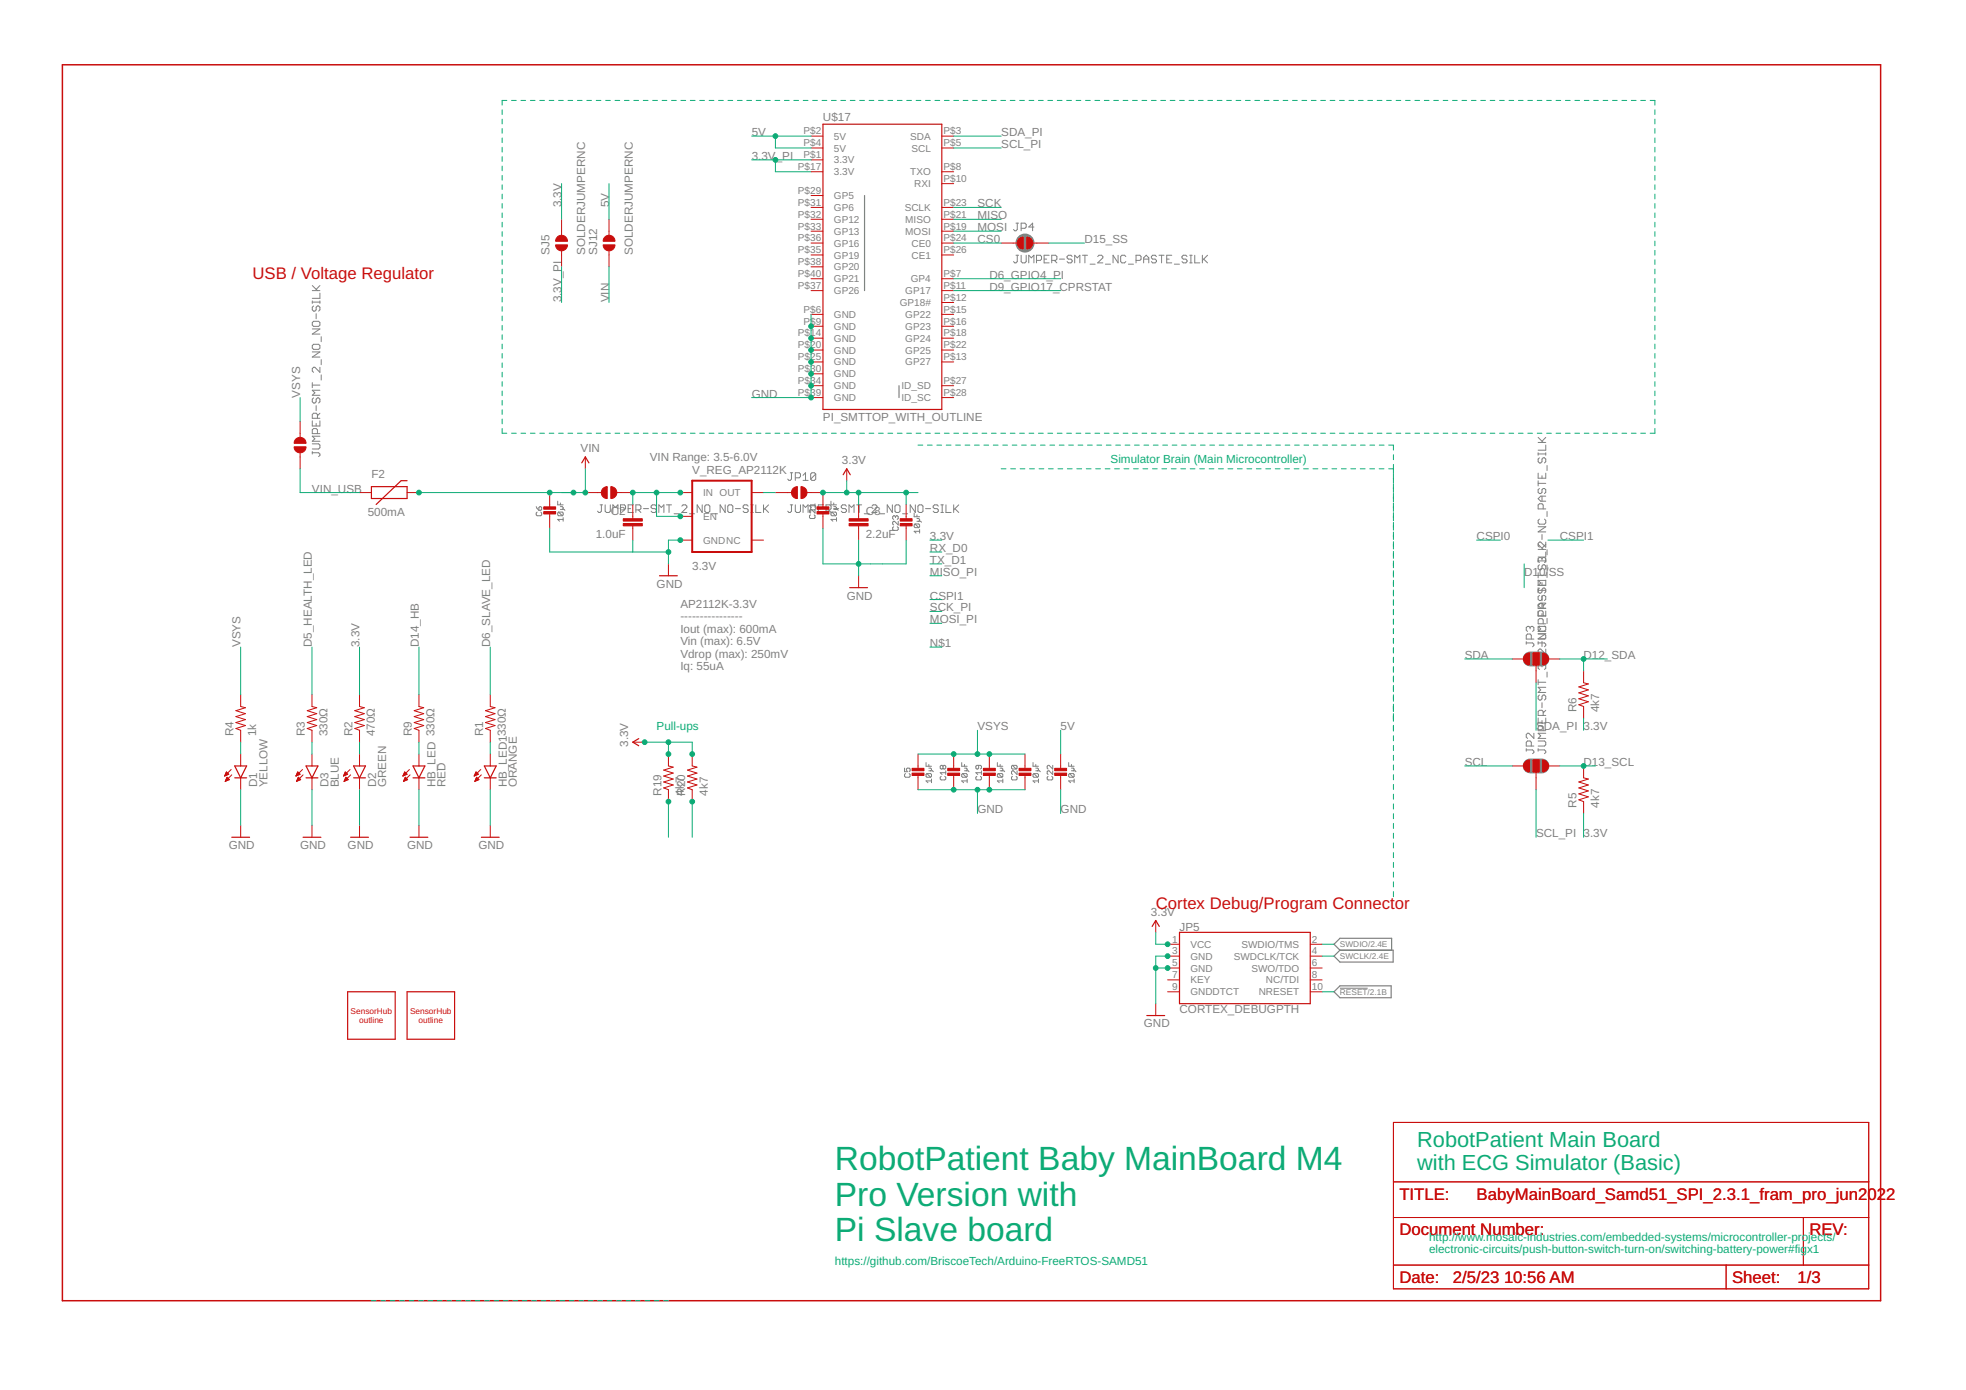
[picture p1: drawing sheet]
<svg xmlns="http://www.w3.org/2000/svg" width="420mm" height="297mm" viewBox="0 0 420 297" stroke-linecap="round" stroke-linejoin="round" font-family="sans-serif">
<g fill="none" stroke="#808080" stroke-width=".21">
<path d="M217.1 54.5h.6M217.1 47.7h.6M217.4 54.5v1.4l-.3 .3h-.2l-.3-.3M217.4 47.7v1.3l-.3 .3h-.2l-.3-.3M218.2 54.5v1.4l.3 .3h.5l.3-.3v-1.4M218.2 48.8h.8l.3-.3v-.5l-.3-.3h-.8v1.6M219.9 56.2v-1.7l.5 .6 .6-.6v1.7M221 48.5h-1.1l.8-.8v1.6M221.5 55.6h.8l.3-.2v-.6l-.3-.3h-.8v1.7M223.1 55.4h.6M224.2 54.5h-1.1v1.7h1.1M224.8 55.6h.8l.3-.2v-.6l-.3-.3h-.8v1.7"/>
<path d="M225.3 55.6l.6 .6M226.4 55.4h1.1M229.1 54.8l-.2-.3h-.6l-.3 .3v.3l.3 .3h.6l.2 .2v.3l-.2 .3h-.6l-.3-.3M229.7 56.2v-1.7l.5 .6 .6-.6v1.7M231.3 54.5h1.1M231.9 54.5v1.7M233 56.5h1M234.6 54.8l.3-.3h.5l.3 .3v.3l-1.1 1.1h1.1M236.2 56.5h1.1M239 54.5v1.7l-1.1-1.7v1.7M240.6 54.8l-.3-.3h-.5l-.3 .3v1.1l.3 .3h.5l.3-.3M241.2 56.5h1"/>
<path d="M242.8 55.6h.8l.3-.2v-.6l-.3-.3h-.8v1.7M244.4 55.4h1.1M244.4 56.2v-1.1l.6-.6 .5 .6v1.1M247.1 54.8l-.2-.3h-.6l-.2 .3v.3l.2 .3h.6l.2 .2v.3l-.2 .3h-.6l-.2-.3M247.7 54.5h1.1M248.2 54.5v1.7M249.3 55.4h.6M250.4 54.5h-1.1v1.7h1.1M251 56.5h1.1M253.7 54.8l-.3-.3h-.5l-.3 .3v.3l.3 .3h.5l.3 .2v.3l-.3 .3h-.5l-.3-.3M254.3 56.2h.5M254.3 54.5h.5"/>
<path d="M254.5 54.5v1.7M255.3 54.5v1.7h1.1M257 54.5v1.7M257.2 55.4l.9 .8M258.1 54.5l-1.1 1.1M66.7 68.9l.3-.2h1.1l.3 .2v.6l-.3 .2h-1.1l-.3-.2zM66.7 73.9l.3-.3h1.1l.3 .3v.5l-.3 .3h-1.1l-.3-.3zM66.7 64.3v.5M66.7 75.2h1.7l-1.7 1.1h1.7M66.7 70.3h1.7l-1.7 1.1h1.7M66.7 64.6h1.7M66.7 62.1h1.7"/>
<path d="M66.7 61l1.1 1.1M67 65.4l-.3 .3v.5l.3 .3h.3l.3-.3v-.5l.2-.3h.3l.3 .3v.5l-.3 .3M67.6 67v1.1M68.4 62.7v1.1h-1.7M68.4 64.3v.5M68.4 78.5v1.1l-1.1-1.1h-.3l-.3 .3v.5l.3 .3M68.4 61l-.8 .8M68.6 71.9v1.1M68.6 76.9v1M66.7 96.8h1.4l.3 .2v.3l-.3 .3M66.7 89.9v1.1h1.7v-1.1M66.7 94.8h1.4l.3 .3v.6l-.3 .2h-1.4"/>
<path d="M66.7 81.8v1M66.7 96.5v.5M66.7 82.3h1.7M67 85l-.3 .3v.6l.3 .2h.3l.3-.2v-.6l.2-.3h.3l.3 .3v.6l-.3 .2M67.6 86.7v1.1M67.6 90.5v.5M67.8 89.4v-.8l-.2-.3h-.6l-.3 .3v.8h1.7M67.8 92.7v-.9l-.2-.2h-.6l-.3 .2v.9h1.7M68.4 93.2h-1.7l.6 .6-.6 .5h1.7M68.4 88.3l-.6 .6M68.4 83.4h-1.7l.6 .5-.6 .6h1.7M68.6 80.1v1.1"/>
<path d="M328.7 96.8v.5M328.7 97h1.6M328.7 94.6h1.6M328.7 93.5l1.1 1.1M329 97.8l-.3 .3v.6l.3 .2h.3l.2-.2v-.6l.3-.3h.3l.2 .3v.6l-.2 .2M330.3 95.1v1.1h-1.6M330.3 96.8v.5M330.3 93.5l-.8 .8M330.6 99.5v1.1M114.6 108.3l.6 .8M114.8 109.4l-.2 .2v.4l.2 .2h.8l.2-.2v-.4l-.2-.2M115.2 108.5l.2-.2 .4 .2v.4l-.2 .2h-.4z"/>
<path d="M119.2 107.1v.8h1.2M119.4 109.4h.8l.2 .2v.4l-.2 .2M119.4 109.4l-.2 .2v.4l.2 .2h.8M119.4 109.4l.8 .8M119.8 108.3h.4l.2 .2-.2 .4M119.8 108.9h.7l.2 .2M119.8 107.5v.4M120.4 111h-1.2l.4 .4M120.4 110.6v.8M128.2 107.9h.6M128.5 107.9v1.3l-.3 .3h-.2l-.3-.3M129.3 107.9v1.3l.3 .3h.6l.2-.3v-1.3"/>
<path d="M131 109.5v-1.6l.5 .5 .6-.5v1.6M132.6 109h.8l.3-.3v-.5l-.3-.3h-.8v1.6M134.2 108.7h.6M135.3 107.9h-1.1v1.6h1.1M135.9 109h.8l.3-.3v-.5l-.3-.3h-.8v1.6M136.4 109l.6 .5M137.5 108.7h1.1M140.3 108.2l-.3-.3h-.6l-.3 .3v.2l.3 .3h.6l.3 .3v.2l-.3 .3h-.6l-.3-.3M140.8 109.5v-1.6l.5 .5 .6-.5v1.6M142.4 107.9h1.1M143 107.9v1.6M144.1 109.8h1.1"/>
<path d="M145.7 108.2l.3-.3h.5l.3 .3v.2l-1.1 1.1h1.1M147.3 109.8h1.1M150.1 107.9v1.6l-1.1-1.6v1.6M150.6 108.2l.3-.3h.5l.3 .3v1l-.3 .3h-.5l-.3-.3zM152.3 109.8h1M155 107.9v1.6l-1.1-1.6v1.6M155.5 108.2l.3-.3h.5l.3 .3v1l-.3 .3h-.5l-.3-.3zM157.2 108.7h1M159.9 108.2l-.3-.3h-.5l-.3 .3v.2l.3 .3h.5l.3 .3v.2l-.3 .3h-.5l-.3-.3M160.4 109.5h.6M160.4 107.9h.6M160.7 107.9v1.6"/>
<path d="M161.5 107.9v1.6h1.1M163.2 107.9v1.6M163.4 108.7l.9 .8M164.3 107.9l-1.1 1.1M168.9 107.9h.5M168.9 101h.5M169.1 107.9v1.3l-.2 .3h-.3l-.3-.3M169.1 101v1.4l-.2 .3h-.3l-.3-.3M170 107.9v1.3l.2 .3h.6l.3-.3v-1.3M170 102.1h.8l.3-.3v-.5l-.3-.3h-.8v1.7M171.6 109.5v-1.6l.5 .5 .6-.5v1.6M171.6 102.7h1.1"/>
<path d="M171.6 101.6l.5-.6v1.7M173.2 110l-.2 .2v.4l.2 .2h.8l.2-.2v-.4l-.2-.2M173.2 109h.9l.2-.3v-.5l-.2-.3h-.9v1.6M174.2 108.9v.7l-.8-.7-.4 .2v.3l.2 .2M174.2 107.7v.8M174.2 108.1h-1.2l.4 .4M174.3 101.3l-.2-.3h-.6l-.3 .3v1.1M174.3 101.3v1.1l-.2 .3h-.6l-.3-.3M174.3 101.3l-1.1 1.1M174.9 108.7h.5M176 107.9h-1.1v1.6h1.1M176.5 109h.8l.3-.3v-.5l-.3-.3h-.8v1.6"/>
<path d="M177.1 109l.5 .5M177.6 107.1v.8h1.2M177.8 109.4l-.2 .2v.4l.2 .2h.8M177.8 109.4h.8l.2 .2v.4l-.2 .2M177.8 109.4l.8 .8M178.2 108.7h1M178.2 108.9h.8l.2 .2M178.2 108.3h.4l.2 .2-.2 .4M178.2 107.5v.4M178.8 111h-1.2l.4 .4M178.8 110.6v.8M180.9 108.2l-.3-.3h-.5l-.3 .3v.2l.3 .3h.5l.3 .3v.2l-.3 .3h-.5l-.3-.3"/>
<path d="M181.4 109.5v-1.6l.6 .5 .5-.5v1.6M183.1 107.9h1M183.6 107.9v1.6M184.7 109.8h1.1M186.4 108.2l.2-.3h.6l.2 .3v.2l-1 1.1h1M188 109.8h1.1M190.7 107.9v1.6l-1.1-1.6v1.6M191 112.6l-.2 .2v.4l.2 .1h.7l.3-.1v-.4l-.3-.2M191.4 110.4l-.2-.2-.4 .2v.4l.2 .2M191.4 110.4l.2-.2 .4 .2v.4l-.3 .2M191.4 110.4v.2M191.5 107.9h.6l.2 .3v1l-.2 .3h-.6l-.2-.3v-1z"/>
<path d="M192 111.4v.8l-.8-.8-.4 .2v.4l.2 .2M192.9 109.8h1.1M195.4 109.6v.8h1.1M195.6 112h.7l.2 .2v.4l-.2 .2M195.6 112l-.2 .2v.4l.2 .2h.7M195.6 112l.7 .8M195.6 107.9v1.6l-1.1-1.6v1.6M196 110.8h.3l.2 .2-.2 .4M196 111.4h.7l.2 .2M196 110v.4M196.2 108.2l.2-.3h.6l.3 .3v1l-.3 .3h-.6l-.2-.3zM196.5 113.5h-1.1l.4 .4"/>
<path d="M196.5 113.2v.7M197.8 108.7h1.1M200.5 108.2l-.2-.3h-.6l-.3 .3v.2l.3 .3h.6l.2 .3v.2l-.2 .3h-.6l-.3-.3M201.1 109.5h.5M201.1 107.9h.5M201.4 107.9v1.6M202.2 107.9v1.6h1.1M203.8 107.9v1.6M204.1 108.7l.8 .8M204.9 107.9l-1.1 1.1M328.7 101.1v1.1h1.6v-1.1M328.7 102.7v1.1"/>
<path d="M328.7 119.9h1.6M328.7 117.4h1.6M328.7 116.3l1.1 1.1M328.7 119.9l.3 .3M328.7 112.6h1.6l-1.6 1.1h1.6M328.7 103.3h1.6M329 104.4l-.3 .2v.6l.3 .3h.3l.2-.3v-.6l.3-.2h.3l.2 .2v.6l-.2 .3M329 110.9l-.3 .3v.5l.3 .3h1.1l.2-.3v-.5l-.2-.3M329.5 119.4l.3-.3h.3l.2 .3v.7M329.5 119.4l-.2-.3h-.3l-.3 .3v.7M329.5 101.7v.5M329.5 106v1.1"/>
<path d="M329.5 114.2v1.1M329.5 119.4v.3M329.8 108.8v-.9l-.3-.2h-.5l-.3 .2v.9h1.6M330.3 115.8v1.1l-1-1.1h-.3l-.3 .3v.5l.3 .3M330.3 118v1h-1.6M330.3 116.3l-.8 .8M330.3 119.9l-.2 .3M330.3 106h-1l-.6 .6 .6 .5h1M330.6 109.3v1.1M330.6 117.5v1.1M326.2 137.4h1.3l.3 .3v.2l-.3 .3M326.2 137.1v.6"/>
<path d="M327 134.1l-.3-.2h-.2l-.3 .2v.6l.3 .2M327 134.1l.3-.2h.2l.3 .2v.6l-.3 .2M327 134.1v.3M327.3 136.6v-.8l-.3-.3h-.5l-.3 .3v.8h1.6M328.7 124v1.1h1.6v-1.1M328.7 126.5l.3 .2h.3l.2-.2v-.6l.3-.2h.3l.2 .2v.6l-.2 .2M328.7 130.6v1.1h1.6v-1.1M328.7 135.5h1.4l.2 .3v.5l-.2 .3h-1.4M328.7 137.4h1.4l.2 .3v.2l-.2 .3M328.7 122.4v1.1M328.7 125.6v1.1M328.7 137.1v.6"/>
<path d="M328.7 130.8l.3-.3h.5l.3 .3v.8M328.7 135.4h1.6l-1.6 1.1h1.6M328.7 131.6h1.6M328.7 126.2h1.6M328.7 122.9h1.6M329 120.7l-.3 .3v.5l.3 .3h.3l.2-.3v-.5l.3-.3h.3l.2 .3v.5l-.2 .3M329 133.8l-.3 .3v.5l.3 .3h1.1l.2-.3v-.5l-.2-.3M329 127.2l-.3 .3v.6l.3 .2h.3l.2-.2M329 125.7l-.3 .2M329.5 127.5l.3-.3h.3l.2 .3v.6l-.2 .2M329.5 124.5v.6M329.5 127.3v1.1"/>
<path d="M329.5 128.9v1.1M329.5 131.1v.6M329.5 137.1v1.1M329.8 130v-.8l-.3-.3h-.5l-.3 .3v.8h1.6M329.8 133.3v-.8l-.3-.3h-.5l-.3 .3v.8h1.6M330.3 138.7v1.1l-1-1.1h-.3l-.3 .3v.5l.3 .3M330.3 128.9h-1l-.6 .5 .6 .6h1M330.3 133.9h-1.6l.6 .5-.6 .5h1.6M330.3 128.9l-.5 .6M330.3 124h-1.6l.6 .6-.6 .5h1.6M330.6 120.8v1M330.6 122.3v1.1"/>
<path d="M330.6 132.1v1.1M326.2 160v.5M327.3 159.4v-.8l-.3-.3h-.5l-.3 .3v.8h1.6M327.8 156.7v1.1l-1.1-1.1h-.2l-.3 .3v.5l.3 .3M328.7 153.4v1.1h1.6v-1.1M328.7 158.3h1.4l.2 .3v.6l-.2 .2h-1.4M328.7 145.2v1.1M328.7 160v.5M328.7 145.8h1.6M329 148.5l-.3 .3v.5l.3 .3h.3l.2-.3v-.5l.3-.3h.3l.2 .3v.5l-.2 .3M329.5 142.2l.3-.2h.3l.2 .2v.6l-.2 .3M329.5 142.2l-.2-.2h-.3l-.3 .2v.6l.3 .3"/>
<path d="M329.5 142.2v.3M329.5 150.2v1M329.5 154v.5M329.8 152.9v-.8l-.3-.3h-.5l-.3 .3v.8h1.6M329.8 156.1v-.8l-.3-.2h-.5l-.3 .2v.8h1.6M330.3 156.7h-1.6l.6 .5-.6 .6h1.6M330.3 151.8l-.5 .5M330.3 146.9h-1.6l.6 .5-.6 .6h1.6M330.6 140.3v1.1M330.6 143.6v1.1M193.3 164.1v.8h.6l-.2-.4 .2-.4h.4l.2 .2v.4l-.2 .2M193.5 165.3l-.2 .2v.4l.2 .2h.8l.2-.2v-.4l-.2-.2"/>
<path d="M197.9 163v.7h1.2M198.1 165.3h.8l.2 .2v.4l-.2 .2M198.1 165.3l-.2 .2v.4l.2 .2h.8M198.1 165.3l.8 .8M198.5 164.1h.4l.2 .2-.2 .4M198.5 164.7h.8l.2 .2M198.5 163.4v.3M199.1 166.9h-1.2l.4 .4M199.1 166.5v.8M201.1 165.9l-.2 .2v.4l.2 .2h.8l.2-.2v-.4l-.2-.2M201.5 163.7l-.2-.1-.4 .1v.4l.2 .2 .4-.2M201.5 163.7l.2-.1 .4 .1v.4l-.2 .2-.4-.2"/>
<path d="M201.5 163.7v.4M202.1 164.7v.8M202.1 165.1h-1.2l.4 .4M205.5 163v.7h1.2M205.7 165.3l-.2 .2v.4l.2 .2h.8M205.7 165.3h.8l.2 .2v.4l-.2 .2M205.7 165.3l.8 .8M206.1 164.7h.8l.2 .2M206.1 164.1h.4l.2 .2-.2 .4M206.1 163.4v.3M206.7 166.9h-1.2l.4 .4M206.7 166.5v.8"/>
<path d="M208.8 165.9l-.2 .2v.4l.2 .2h.7l.2-.2v-.4l-.2-.2M209.1 163.6v.5l-.1 .2-.4-.2v-.4l.2-.1h.7l.2 .1v.4l-.2 .2M209.7 165.1h-1.1l.4 .4M209.7 164.7v.8M213.1 163v.7h1.2M213.3 165.3l-.2 .2v.4l.2 .2h.8M213.3 165.3h.8l.2 .2v.4l-.2 .2M213.3 165.3l.8 .8M213.7 164.7h.8l.2 .2M213.7 164.1h.4l.2 .2-.2 .4M213.7 163.4v.3M214.3 166.9h-1.2l.5 .4"/>
<path d="M214.3 166.5v.8M216.4 165.9l-.2 .2v.4l.2 .2h.7l.3-.2v-.4l-.3-.2M216.4 163.6h.7l.3 .1v.4l-.3 .2M216.4 163.6l-.2 .1v.4l.2 .2h.7M216.4 163.6l.7 .7M217.4 164.7v.8l-.8-.8-.4 .2v.4l.2 .2M220.8 163v.7h1.1M221 165.3l-.2 .2v.4l.2 .2h.7M221 165.3h.7l.2 .2v.4l-.2 .2M221 165.3l.7 .8M221.4 164.7h.7l.2 .2M221.4 164.1h.3l.2 .2-.2 .4"/>
<path d="M221.4 163.4v.3M221.9 166.9h-1.1l.4 .4M221.9 166.5v.8M224 165.9l-.2 .2v.4l.2 .2h.8l.2-.2v-.4l-.2-.2M225 164.7v.8l-.8-.8-.4 .2v.4l.2 .2M225 163.6v.7l-.8-.7-.4 .1v.4l.2 .2M228.4 163v.7h1.2M228.6 165.3l-.2 .2v.4l.2 .2h.8M228.6 165.3h.8l.2 .2v.4l-.2 .2M228.6 165.3l.8 .8M229 164.7h.8l.2 .2M229 164.1h.4l.2 .2-.2 .4"/>
<path d="M229 163.4v.3M229.6 166.9h-1.2l.4 .4M229.6 166.5v.8M326.2 160.3h1.3l.3 .2v.3l-.3 .3M328.7 160.3h1.4l.2 .2v.3l-.2 .3M286.4 211.2h5.9"/>
</g>
<path d="M184.8 41.8v20.3M192.1 82.4v2.6M285.1 211.9l1.3-1.2h10.9v2.5h-10.9zM285.1 204.3l1.3-1.2h11.3v2.5h-11.3zM286.4 203.1l-1.3-1.3 1.3-1.3h11v2.6" fill="none" stroke="#808080" stroke-width=".25"/>
<path d="M327 140.8h2.5M327 163.7h2.5" fill="none" stroke="#808080" stroke-width="3.2"/>
<circle cx="219.1" cy="51.9" r="1.93" fill="#808080" stroke="#808080" stroke-width=".21"/>
<g fill="none" stroke="#c90d0c" stroke-width=".21">
<path d="M173.3 34.2h2.6M173.3 29.1h2.6M173.3 31.6h2.6M173.3 36.7h2.6M201.3 29.1h2.5M201.3 31.6h2.5M201.3 36.7h2.5M201.3 39.2h2.5M120 46.9v3.4M120 53.6v3.4M130.2 46.9v3.4M130.2 53.6v3.4"/>
<path d="M173.3 59.6h2.6M173.3 49.4h2.6M173.3 46.9h2.6M173.3 44.3h2.6M173.3 54.5h2.6M173.3 51.9h2.6M173.3 41.8h2.6M173.3 57h2.6M201.3 59.6h2.5M201.3 49.4h2.5M201.3 46.9h2.5M201.3 44.3h2.5"/>
<path d="M201.3 54.5h2.5M201.3 51.9h2.5M214 51.9h3.4M220.7 51.9h3.4M173.3 69.7h2.6M173.3 62.1h2.6M173.3 77.3h2.6M173.3 67.2h2.6M173.3 74.8h2.6M173.3 72.3h2.6M173.3 79.9h2.6M201.3 69.7h2.5"/>
<path d="M201.3 62.1h2.5M201.3 77.3h2.5M201.3 67.2h2.5M201.3 74.8h2.5M201.3 72.3h2.5M201.3 64.6h2.5M64.1 90v3.5M64.1 96.8v3.4M125.1 97.6v2.6M173.3 82.4h2.6M173.3 85h2.6M201.3 82.4h2.5"/>
<path d="M201.3 85h2.5M76.8 105.3h2.6M87 105.3h2.5M117.5 105.3v3.3M117.5 109.6v3.3M125.1 105.3h3.4M131.8 105.3h3.4M135.2 107.8v3M135.2 112.4v3M145.4 105.3h2.5M145.4 115.4h2.5M145.4 110.3h2.5"/>
<path d="M160.6 105.3h2.6M160.6 115.4h2.6M165.7 105.3h3.4M172.4 105.3h3.5v3.3M175.9 109.6v3.3M181 100.2v2.5M183.5 107.8v3M183.5 112.4v3M193.7 107.8v3.3M193.7 112.1v3.3M142.9 120.5v2.5M183.5 123v2.6"/>
<path d="M327.6 139.6h1.3v2.5h-1.3zM51.4 148.4v2.6l1.1 .2-2.1 .7 2.1 .6-2.1 .6 2.1 .7-2.1 .6 2.1 .6-2.1 .7 1 .4v2.5M66.7 148.4v2.6l1 .2-2 .7 2 .6-2 .6 2 .7-2 .6 2 .6-2 .7 1 .4v2.5M76.8 148.4v2.6l1.1 .2-2.1 .7 2.1 .6-2.1 .6 2.1 .7-2.1 .6 2.1 .6-2.1 .7 1 .4v2.5M89.5 148.4v2.6l1.1 .2-2.1 .7 2.1 .6-2.1 .6 2.1 .7-2.1 .6 2.1 .6-2.1 .7 1 .4v2.5M104.8 148.4v2.6l1 .2-2 .7 2 .6-2 .6 2 .7-2 .6 2 .6-2 .7 1 .4v2.5M135.2 158.6h2.6M323.2 140.8h2.5M328.3 142.1v3.8M330.8 140.8h2.6M338.4 143.4v2.5l1 .3-2 .6 2 .6-2 .7 2 .6-2 .6 2 .7-2 .6 1 .4v2.5M48 165.8h.2"/>
<path d="M48.1 165.7h.3M48.1 165.5h.6M48.2 165.4h.7M48.2 166.9h.2M48.2 165.3h.5M48.2 166.8h.5M48.3 165.2h.3M48.3 166.6h.7M48.3 165.1h.2M48.3 166.5h.6M48.4 166.4h.4M48.4 165l.5 .5-.9 .3z"/>
<path d="M48.4 166.3h.3M48.5 166.1h.1M48.5 166.1l.5 .5-.9 .4zM49.4 164.4l-1.4 1.4M49.5 165.6l-1.4 1.4M51.4 161.1v2.6M51.4 166.2v2.6M51.4 176.4v2.5M63.3 165.8h.1M63.3 165.7h.4M63.4 165.5h.5M63.4 165.4h.7"/>
<path d="M63.4 166.9h.2M63.5 165.3h.5M63.5 166.8h.4M63.5 165.2h.3M63.5 166.6h.7M63.6 166.5h.6M63.6 165.1h.1M63.6 166.4h.4M63.6 165l.5 .5-.9 .3zM63.7 166.3h.2M63.7 166.1h.1M63.8 166.1l.5 .5-.9 .4z"/>
<path d="M64.6 164.4l-1.4 1.4M64.8 165.6l-1.4 1.4M66.7 161.1v2.6M66.7 166.2v2.6M66.7 176.4v2.5M73.4 165.8h.1M73.5 165.7h.3M73.5 165.5h.6M73.6 165.4h.7M73.6 166.9h.2M73.6 165.3h.5M73.6 166.8h.5"/>
<path d="M73.7 165.2h.3M73.7 166.6h.7M73.7 166.5h.6M73.7 165.1h.2M73.8 165l.5 .5-.9 .3zM73.8 166.4h.4M73.8 166.3h.3M73.9 166.1h.1M73.9 166.1l.5 .5-.9 .4zM74.8 164.4l-1.4 1.4M74.9 165.6l-1.4 1.4M76.8 161.1v2.6"/>
<path d="M76.8 166.2v2.6M76.8 176.4v2.5M86.1 165.8h.1M86.2 165.7h.3M86.2 165.5h.6M86.3 165.4h.7M86.3 166.9h.2M86.3 165.3h.5M86.3 166.8h.5M86.4 165.2h.3M86.4 166.6h.7M86.4 166.5h.6"/>
<path d="M86.4 165.1h.2M86.5 166.4h.4M86.5 165l.5 .5-.9 .3zM86.5 166.3h.3M86.6 166.1h.1M86.6 166.1l.5 .5-.9 .4zM87.5 164.4l-1.4 1.4M87.6 165.6l-1.4 1.4M89.5 161.1v2.6M89.5 166.2v2.6M89.5 176.4v2.5M101.4 165.8h.1"/>
<path d="M101.4 165.7h.4M101.5 165.5h.5M101.5 165.4h.7M101.5 166.9h.2M101.6 166.8h.4M101.6 165.3h.5M101.6 165.2h.3M101.6 166.6h.7M101.7 166.5h.6M101.7 165.1h.1M101.7 166.4h.4M101.7 165l.5 .5-.9 .3z"/>
<path d="M101.8 166.3h.2M101.8 166.1h.1M101.9 166.1l.5 .5-.9 .4zM102.7 164.4l-1.4 1.4M102.9 165.6l-1.4 1.4M104.8 161.1v2.6M104.8 166.2v2.6M104.8 176.4v2.5M142.9 161.1v2.6l1 .2-2.1 .7 2.1 .6-2.1 .6 2.1 .7-2.1 .6 2.1 .6-2.1 .7 1.1 .4v2.5M147.9 161.1v2.6l1 .2-2 .7 2 .6-2 .6 2 .7-2 .6 2 .6-2 .7 1 .4v2.5M196.2 161.1v3.3M196.2 165.5v3.3"/>
<path d="M203.8 161.1v3.3M203.8 165.5v3.3M211.4 161.1v3.3M211.4 165.5v3.3M219.1 161.1v3.3M219.1 165.5v3.3M226.7 161.1v3.3M226.7 165.5v3.3M323.2 163.7h2.5M327.6 162.4h1.3v2.6h-1.3zM328.3 165v3.8M330.8 163.7h2.6"/>
<path d="M338.4 163.7v2.5l1 .3-2 .6 2 .6-2 .7 2 .6-2 .7 2 .6-2 .6 1 .4v2.5M247 196.7v2.5M247 214.5v2.5M249.5 201.8h2.6M249.5 204.3h2.6M249.5 206.9h2.6M249.5 209.4h2.6M249.5 211.9h2.6M280 201.8h2.6M280 204.3h2.6M280 206.9h2.6M280 209.4h2.6"/>
<path d="M280 211.9h2.6M297.8 239.9h101.6v35.5h-101.6zM297.8 252.6h101.6M297.8 260.2h101.6M297.8 270.3h101.6M368.9 270.3v5.1M385.4 260.2v10.1"/>
</g>
<path d="M147.9 102.7h12.7v15.3h-12.7z" fill="none" stroke="#c90d0c" stroke-width=".42"/>
<g fill="none" stroke="#c90d0c" stroke-width=".25">
<path d="M175.9 26.5h25.4v61h-25.4zM124.3 98.9l.8-1.3 .8 1.3M79.4 104h7.6v2.5h-7.6zM87 102.7h-1.3l-5.3 5.1M180.2 101.5l.8-1.3 .7 1.3M140.9 123h3.9M181.6 125.6h3.8M136.5 157.8l-1.3 .8 1.3 .8M49.5 178.9h3.8M50.2 166.2h2.5M50.2 163.7h2.5l-1.3 2.5zM64.8 178.9h3.8"/>
<path d="M65.4 166.2h2.5M65.4 163.7h2.5l-1.2 2.5zM74.9 178.9h3.8M75.6 163.7h2.5l-1.3 2.5zM75.6 166.2h2.5M87.6 178.9h3.8M88.3 166.2h2.5M88.3 163.7h2.5l-1.3 2.5zM102.9 178.9h3.8M103.5 166.2h2.5M103.5 163.7h2.5l-1.2 2.5zM246.2 198l.8-1.3 .8 1.3"/>
<path d="M252.1 199.2h27.9v15.3h-27.9zM74.3 211.9h10.2v10.2h-10.2zM87 211.9h10.2v10.2h-10.2zM245.1 217h3.8"/>
</g>
<g fill="#c90d0c" stroke="#c90d0c" stroke-width=".21">
<path d="M133.2 111.9h4.1v.5h-4.1z"/>
<path d="M133.2 110.8h4.1v.6h-4.1z"/>
<path d="M181.5 111.9h4v.5h-4z"/>
<path d="M181.5 110.8h4v.6h-4z"/>
<path d="M116.2 109.3h2.5v.5h-2.5z"/>
<path d="M116.2 108.3h2.5v.5h-2.5z"/>
<path d="M194.9 165.2h2.6v.5h-2.6z"/>
<path d="M194.9 164.2h2.6v.5h-2.6z"/>
<path d="M202.5 165.2h2.6v.5h-2.6z"/>
<path d="M202.5 164.2h2.6v.5h-2.6z"/>
<path d="M210.2 165.2h2.5v.5h-2.5z"/>
<path d="M210.2 164.2h2.5v.5h-2.5z"/>
<path d="M217.8 165.2h2.5v.5h-2.5z"/>
<path d="M217.8 164.2h2.5v.5h-2.5z"/>
<path d="M174.6 109.3h2.5v.5h-2.5z"/>
<path d="M174.6 108.3h2.5v.5h-2.5z"/>
<path d="M225.4 165.2h2.5v.5h-2.5z"/>
<path d="M225.4 164.2h2.5v.5h-2.5z"/>
<path d="M327.6 162.4h1.3v2.6h-1.3z"/>
<path d="M327.6 139.6h1.3v2.5h-1.3z"/>
<path d="M192.4 111.9h2.5v.5h-2.5z"/>
<path d="M192.4 110.8h2.5v.6h-2.5z"/>
</g>
<path d="M13.3 13.8h388.6v264.2h-388.6z" fill="none" stroke="#c90d0c" stroke-width=".32"/>
<g fill="#c90d0c" stroke="#c90d0c" stroke-width=".21">
<path d="M129.3 50.6a1.26 1.26 0 0 1 1.4-.2 1.26 1.26 0 0 1 .7 1.2h-2.5l.1-.5z" fill-rule="evenodd"/>
<path d="M128.9 52.3h2.5a1.26 1.26 0 0 1-1.2 1.3 1.26 1.26 0 0 1-1.3-1.3z" fill-rule="evenodd"/>
<path d="M119.1 50.6a1.27 1.27 0 0 1 1.4-.2 1.27 1.27 0 0 1 .8 1.2h-2.6l.1-.5z" fill-rule="evenodd"/>
<path d="M118.7 52.3h2.6a1.27 1.27 0 0 1-1.3 1.3 1.27 1.27 0 0 1-1.3-1.3z" fill-rule="evenodd"/>
<path d="M171.2 104a1.27 1.27 0 0 1 1.3 1.3 1.27 1.27 0 0 1-1.3 1.2z" fill-rule="evenodd"/>
<path d="M169.5 104.4l.9-.4v2.5a1.27 1.27 0 0 1-1.2-.7 1.27 1.27 0 0 1 .3-1.4z" fill-rule="evenodd"/>
<path d="M130.5 104a1.27 1.27 0 0 1 1.3 1.3 1.27 1.27 0 0 1-1.3 1.2z" fill-rule="evenodd"/>
<path d="M128.8 104.4l1-.4v2.5a1.27 1.27 0 0 1-1.2-.7 1.27 1.27 0 0 1 .2-1.4z" fill-rule="evenodd"/>
<path d="M63.3 93.8a1.27 1.27 0 0 1 1.4-.2 1.27 1.27 0 0 1 .7 1.1h-2.5v-.4z" fill-rule="evenodd"/>
<path d="M62.9 95.5h2.5a1.27 1.27 0 0 1-1.3 1.3 1.27 1.27 0 0 1-1.2-1.3z" fill-rule="evenodd"/>
<path d="M329.7 162.4a1.27 1.27 0 0 1 1.2 1.3 1.27 1.27 0 0 1-1.2 1.3z" fill-rule="evenodd"/>
<path d="M325.9 162.8l.5-.3 .5-.1v2.6a1.27 1.27 0 0 1-1.2-.8 1.27 1.27 0 0 1 .2-1.4z" fill-rule="evenodd"/>
<path d="M329.7 139.6a1.27 1.27 0 0 1 1.2 1.2 1.27 1.27 0 0 1-1.2 1.3z" fill-rule="evenodd"/>
<path d="M325.9 140l.5-.4h.5v2.5a1.27 1.27 0 0 1-1.2-.7 1.27 1.27 0 0 1 .2-1.4z" fill-rule="evenodd"/>
<path d="M219.4 50.7a1.27 1.27 0 0 1 1.3 1.2 1.27 1.27 0 0 1-1.3 1.3z" fill-rule="evenodd"/>
<path d="M217.7 51.1l.5-.4h.5v2.5a1.27 1.27 0 0 1-1.2-.7 1.27 1.27 0 0 1 .2-1.4z" fill-rule="evenodd"/>
</g>
<g fill="none" stroke="#0dab76" stroke-width=".21">
<path d="M107.3 23.5v1M107.3 25.5v1M107.3 27.5v1M107.3 29.5v1M107.3 31.5v1M107.3 33.5v1M107.3 35.5v1M107.3 37.5v1M107.3 39.5v1M108.3 21.5h-1v1M109.3 21.5h1M111.3 21.5h1"/>
<path d="M113.3 21.5h1M115.4 21.5h1M117.4 21.5h1M119.4 21.5h1M120 39.2v7.7M121.4 21.5h1M123.4 21.5h1M125.4 21.5h1M127.4 21.5h1M129.4 21.5h1M130.2 39.2v7.7M131.4 21.5h1"/>
<path d="M133.5 21.5h1M135.5 21.5h1M137.5 21.5h1M139.5 21.5h1M141.5 21.5h1M143.5 21.5h1M145.5 21.5h1M147.5 21.5h1M149.5 21.5h1.1M151.6 21.5h1M153.6 21.5h1M155.6 21.5h1"/>
<path d="M157.6 21.5h1M159.6 21.5h1M160.6 29.1h12.7M160.6 34.2h12.7M161.6 21.5h1M163.6 21.5h1M165.6 21.5h1M165.7 29.1v2.5h7.6M165.7 34.2v2.5h7.6M167.6 21.5h1.1M169.7 21.5h1M171.7 21.5h1"/>
<path d="M173.7 21.5h1M175.7 21.5h1M177.7 21.5h1M179.7 21.5h1M181.7 21.5h1M183.7 21.5h1M185.7 21.5h1.1M187.7 21.5h1.1M189.8 21.5h1M191.8 21.5h1M193.8 21.5h1M195.8 21.5h1"/>
<path d="M197.8 21.5h1M199.8 21.5h1M201.8 21.5h1M203.8 29.1h10.2M203.8 31.6h10.2M203.8 21.5h1.1M205.8 21.5h1.1M207.9 21.5h1M209.9 21.5h1M211.9 21.5h1M213.9 21.5h1M215.9 21.5h1"/>
<path d="M217.9 21.5h1M219.9 21.5h1M221.9 21.5h1M223.9 21.5h1.1M226 21.5h1M228 21.5h1M230 21.5h1M232 21.5h1M234 21.5h1M236 21.5h1M238 21.5h1M240 21.5h1"/>
<path d="M242 21.5h1.1M244.1 21.5h1M246.1 21.5h1M248.1 21.5h1M250.1 21.5h1M252.1 21.5h1M254.1 21.5h1M256.1 21.5h1M258.1 21.5h1M260.1 21.5h1.1M262.1 21.5h1.1M264.2 21.5h1"/>
<path d="M266.2 21.5h1M268.2 21.5h1M270.2 21.5h1M272.2 21.5h1M274.2 21.5h1M276.2 21.5h1M278.2 21.5h1.1M280.2 21.5h1.1M282.3 21.5h1M284.3 21.5h1M286.3 21.5h1M288.3 21.5h1"/>
<path d="M290.3 21.5h1M292.3 21.5h1M294.3 21.5h1M296.3 21.5h1M298.4 21.5h1M300.4 21.5h1M302.4 21.5h1M304.4 21.5h1M306.4 21.5h1M308.4 21.5h1M310.4 21.5h1M312.4 21.5h1"/>
<path d="M314.5 21.5h.9M316.5 21.5h1M318.5 21.5h1M320.5 21.5h1M322.5 21.5h1M324.5 21.5h1M326.5 21.5h1M328.5 21.5h1M330.5 21.5h1M332.5 21.5h1M334.6 21.5h1M336.6 21.5h1"/>
<path d="M338.6 21.5h1M340.6 21.5h1M342.6 21.5h1M344.6 21.5h1M346.6 21.5h1M348.6 21.5h1.1M350.6 21.5h1.1M352.7 21.5h1v1M353.7 23.5v1M353.7 25.5v1M353.7 27.5v1M353.7 29.5v1"/>
<path d="M353.7 31.5v1M353.7 33.5v1M353.7 35.5v1M353.7 37.5v1M353.7 39.5v1M107.3 41.5v1M107.3 43.5v1M107.3 45.5v1M107.3 47.5v1M107.3 49.5v1M107.3 51.5v1M107.3 53.5v1"/>
<path d="M107.3 55.5v1M107.3 57.5v1M107.3 59.5v1M120 57v7.6M130.2 57v7.6M203.8 59.6h22.9M203.8 46.9h10.2M203.8 49.4h10.2M203.8 44.3h10.2M203.8 51.9h10.2M224.1 51.9h7.7M353.7 41.5v1"/>
<path d="M353.7 43.5v1M353.7 45.5v1M353.7 47.5v1M353.7 49.5v1M353.7 51.5v1M353.7 53.5v1M353.7 55.5v1M353.7 57.5v1M353.7 59.5v1M107.3 61.5v1M107.3 63.5v1M107.3 65.5v1"/>
<path d="M107.3 67.5v1M107.3 69.5v1M107.3 71.5v1M107.3 73.5v1M107.3 75.5v1M107.3 77.6v.9M107.3 79.5v1.1M173.3 67.2v17.8h-12.7M203.8 62.1h22.9M353.7 61.5v1M353.7 63.5v1M353.7 65.5v1"/>
<path d="M353.7 67.5v1M353.7 69.5v1M353.7 71.5v1M353.7 73.5v1M353.7 75.5v1M353.7 77.6v.9M353.7 79.5v1.1M64.1 85v5M107.3 91.6v1h1M107.3 81.6v.9M107.3 83.6v1M107.3 85.6v1"/>
<path d="M107.3 87.6v1M107.3 89.6v1M109.3 92.6h1M111.3 92.6h1M113.3 92.6h1M115.4 92.6h1M117.4 92.6h1M119.4 92.6h1M121.4 92.6h1M123.4 92.6h1M125.4 92.6h1M127.4 92.6h1"/>
<path d="M129.4 92.6h1M131.4 92.6h1M133.5 92.6h1M135.5 92.6h1M137.5 92.6h1M139.5 92.6h1M141.5 92.6h1M143.5 92.6h1M145.5 92.6h1M147.5 92.6h1M149.5 92.6h1.1M151.6 92.6h1"/>
<path d="M153.6 92.6h1M155.6 92.6h1M157.6 92.6h1M159.6 92.6h1M161.6 92.6h1M163.6 92.6h1M165.6 92.6h1M167.6 92.6h1.1M169.7 92.6h1M171.7 92.6h1M173.7 92.6h1M175.7 92.6h1"/>
<path d="M177.7 92.6h1M179.7 92.6h1M181.7 92.6h1M183.7 92.6h1M185.7 92.6h1.1M187.7 92.6h1.1M189.8 92.6h1M191.8 92.6h1M193.8 92.6h1M195.8 92.6h1M196.2 95.1h1M197.8 92.6h1"/>
<path d="M198.2 95.1h1M199.8 92.6h1M200.2 95.1h1M201.8 92.6h1M202.2 95.1h1M203.8 92.6h1.1M204.2 95.1h1.1M205.8 92.6h1.1M206.2 95.1h1.1M207.9 92.6h1M208.3 95.1h1M209.9 92.6h1"/>
<path d="M210.3 95.1h1M211.9 92.6h1M212.3 95.1h1M213.9 92.6h1M214.3 95.1h1M215.9 92.6h1M216.3 95.1h1M217.9 92.6h1M218.3 95.1h1M219.9 92.6h1M220.3 95.1h1M221.9 92.6h1"/>
<path d="M222.4 95.1h1M223.9 92.6h1.1M224.4 95.1h1M226 92.6h1M226.4 95.1h1M228 92.6h1M228.4 95.1h1M230 92.6h1M230.4 95.1h1M232 92.6h1M232.4 95.1h1M234 92.6h1"/>
<path d="M234.4 95.1h1M236 92.6h1M236.4 95.1h1M238 92.6h1M238.4 95.1h1.1M240 92.6h1M240.5 95.1h1M242 92.6h1.1M242.5 95.1h1M244.1 92.6h1M244.5 95.1h1M246.1 92.6h1"/>
<path d="M246.5 95.1h1M248.1 92.6h1M248.5 95.1h1M250.1 92.6h1M250.5 95.1h1M252.1 92.6h1M252.5 95.1h1M254.1 92.6h1M254.5 95.1h1M256.1 92.6h1M256.5 95.1h1.1M258.1 92.6h1"/>
<path d="M258.6 95.1h1M260.1 92.6h1.1M260.6 95.1h1M262.1 92.6h1.1M262.6 95.1h1M264.2 92.6h1M264.6 95.1h1M266.2 92.6h1M266.6 95.1h1M268.2 92.6h1M268.6 95.1h1M270.2 92.6h1"/>
<path d="M270.6 95.1h1M272.2 92.6h1M272.6 95.1h1M274.2 92.6h1M274.7 95.1h1M276.2 92.6h1M276.7 95.1h1M278.2 92.6h1.1M278.7 95.1h1M280.2 92.6h1.1M280.7 95.1h1M282.3 92.6h1"/>
<path d="M282.7 95.1h1M284.3 92.6h1M284.7 95.1h1M286.3 92.6h1M286.7 95.1h1M288.3 92.6h1M288.7 95.1h1.1M290.3 92.6h1M290.7 95.1h1.1M292.3 92.6h1M292.8 95.1h1M294.3 92.6h1"/>
<path d="M294.8 95.1h1M296.3 92.6h1M296.8 95.1h1v1.1M297.8 97.2v1M297.8 99.3v1.9M298.4 92.6h1M300.4 92.6h1M302.4 92.6h1M304.4 92.6h1M306.4 92.6h1M308.4 92.6h1M310.4 92.6h1"/>
<path d="M312.4 92.6h1M314.5 92.6h.9M316.5 92.6h1M318.5 92.6h1M320.5 92.6h1M322.5 92.6h1M324.5 92.6h1M326.5 92.6h1M328.5 92.6h1M330.5 92.6h1M332.5 92.6h1M334.6 92.6h1"/>
<path d="M336.6 92.6h1M338.6 92.6h1M340.6 92.6h1M342.6 92.6h1M344.6 92.6h1M346.6 92.6h1M348.6 92.6h1.1M350.6 92.6h1.1M353.7 91.6v1h-1M353.7 81.6v.9M353.7 83.6v1M353.7 85.6v1"/>
<path d="M353.7 87.6v1M353.7 89.6v1M64.1 100.2v5.1h12.7M117.5 112.9v5.1h25.4M125.1 100.2v5.1h-35.6M135.2 115.4v2.6M140.3 105.3v5h5.1M145.4 115.4h-2.5v5.1M145.4 105.3h-10.2v2.5M163.2 105.3h2.5M175.9 112.9v7.6h17.8v-5.1M175.9 105.3h20.3"/>
<path d="M181 102.7v2.6M183.5 105.3v2.5M183.5 115.4v7.6M193.7 105.3v2.5M198.7 115.4h2.6M198.7 118h2.6M214 100.2h1M216 100.2h1M218 100.2h1M220 100.2h1.1M222.1 100.2h1M224.1 100.2h1"/>
<path d="M226.1 100.2h1M228.1 100.2h1M230.1 100.2h1.1M232.2 100.2h1M234.2 100.2h1M236.2 100.2h1M238.2 100.2h1M240.2 100.2h1.1M242.3 100.2h1M244.3 100.2h1M246.3 100.2h1M248.3 100.2h1"/>
<path d="M250.3 100.2h1.1M252.3 100.2h1.1M254.4 100.2h1M256.4 100.2h1M258.4 100.2h1M260.4 100.2h1.1M262.4 100.2h1.1M264.5 100.2h1M266.5 100.2h1M268.5 100.2h1M270.5 100.2h1M272.5 100.2h1.1"/>
<path d="M274.6 100.2h1M276.6 100.2h1M278.6 100.2h1M280.6 100.2h1M282.6 100.2h1.1M284.6 100.2h1.1M286.7 100.2h1M288.7 100.2h1M290.7 100.2h1M292.7 100.2h1.1M294.7 100.2h1.1M296.8 100.2h1"/>
<path d="M297.8 101.3v1.9M297.8 103.4v1.8M297.8 105.4v1.8M297.8 107.5v1.8M297.8 109.6v1.7M297.8 111.6v1.7M297.8 113.7v1.6M297.8 115.8v1.5M297.8 117.8v1.5M297.8 119.9v1.4M315.6 115.4h5.1M330.8 115.4h7.6"/>
<path d="M51.4 138.3v10.1M66.7 138.3v10.1M76.8 138.3v10.1M89.5 138.3v10.1M104.8 138.3v10.1M198.7 120.5h2.6M198.7 133.2h2.6M198.7 123h2.6M198.7 130.7h2.6M198.7 128.1h2.6M198.7 138.3h2.6M297.8 122v1.3"/>
<path d="M297.8 124v1.3M297.8 126.1v1.3M297.8 128.1v1.3M297.8 130.2v1.2M297.8 132.3v1.1M297.8 134.3v1.1M297.8 136.4v1.1M297.8 138.4v1.2M325.7 120.5v5.1M51.4 158.6v2.5M66.7 158.6v2.5M76.8 158.6v2.5"/>
<path d="M89.5 158.6v2.5M104.8 158.6v2.5M137.8 158.6h10.1v2.5M142.9 158.6v2.5M208.9 156.1v5M226.7 156.1v5M297.8 140.4v1.2M297.8 142.5v1.2M297.8 144.5v1.2M297.8 146.5v1.3M297.8 148.5v1.4M297.8 150.5v1.6"/>
<path d="M297.8 152.5v1.6M297.8 155v1.2M297.8 157.2v1.1M297.8 159.3v1.1M313 140.8h10.2M328.3 145.9v10.2M333.4 140.8h10.1M338.4 140.8v2.6M338.4 153.5v2.6M51.4 168.8v7.6M66.7 168.8v7.6M76.8 168.8v7.6"/>
<path d="M89.5 168.8v7.6M104.8 168.8v7.6M142.9 171.3v7.6M147.9 171.3v7.6M196.2 168.8h22.9M196.2 161.1h22.9M208.9 168.8v5M226.7 168.8v5M297.8 161.4v1.1M297.8 163.5v1M297.8 165.5v1.1M297.8 167.6v1.1"/>
<path d="M297.8 169.7v1.1M297.8 171.8v1.1M297.8 173.9v1.1M297.8 176v1M297.8 178.1v1M313 163.7h10.2M328.3 168.8v10.1M333.4 163.7h7.6M338.4 173.8v5.1M247 199.2v2.6h2.5M297.8 180.1v1.1M297.8 182.2v1.1"/>
<path d="M297.8 184.3v1.1M297.8 186.4v1.1M297.8 188.4v1.1M297.8 190.5v1.1M247 206.9h2.5M249.5 204.3h-2.5v10.2M282.6 204.3h2.5M282.6 201.8h2.5M282.6 211.9h2.5M79.4 278h1M81.4 278h1M83.4 278h1"/>
<path d="M85.4 278h1M87.4 278h1.1M89.5 278h1M91.5 278h1M93.5 278h1M95.5 278h1M97.5 278h1M99.5 278h1M101.5 278h1.1M103.5 278h1.1M105.6 278h1M107.6 278h1"/>
<path d="M109.6 278h1M111.6 278h1M113.6 278h1M115.7 278h1M117.7 278h1M119.7 278h1M121.7 278h1M123.7 278h1M125.7 278h1M127.7 278h1.1M129.8 278h1M131.8 278h1"/>
<path d="M133.8 278h1M135.8 278h1M137.8 278h1M139.8 278h1M141.8 278h1.1"/>
</g>
<g fill="#0dab76" stroke="#0dab76" stroke-width=".21">
<circle cx="142.9" cy="118" r=".51"/>
<circle cx="145.4" cy="115.4" r=".51"/>
<circle cx="183.5" cy="120.5" r=".51"/>
<circle cx="247" cy="206.9" r=".51"/>
<circle cx="249.5" cy="204.3" r=".51"/>
<circle cx="249.5" cy="206.9" r=".51"/>
<circle cx="173.3" cy="85" r=".51"/>
<circle cx="173.3" cy="69.7" r=".51"/>
<circle cx="173.3" cy="77.3" r=".51"/>
<circle cx="173.3" cy="74.8" r=".51"/>
<circle cx="173.3" cy="72.3" r=".51"/>
<circle cx="173.3" cy="79.9" r=".51"/>
<circle cx="173.3" cy="82.4" r=".51"/>
<circle cx="203.8" cy="168.8" r=".51"/>
<circle cx="211.4" cy="168.8" r=".51"/>
<circle cx="208.9" cy="168.8" r=".51"/>
<circle cx="147.9" cy="161.1" r=".51"/>
<circle cx="142.9" cy="158.6" r=".51"/>
<circle cx="142.9" cy="161.1" r=".51"/>
<circle cx="137.8" cy="158.6" r=".51"/>
<circle cx="249.5" cy="201.8" r=".51"/>
<circle cx="181" cy="105.3" r=".51"/>
<circle cx="175.9" cy="105.3" r=".51"/>
<circle cx="183.5" cy="105.3" r=".51"/>
<circle cx="193.7" cy="105.3" r=".51"/>
<circle cx="122.6" cy="105.3" r=".51"/>
<circle cx="125.1" cy="105.3" r=".51"/>
<circle cx="89.5" cy="105.3" r=".51"/>
<circle cx="117.5" cy="105.3" r=".51"/>
<circle cx="147.9" cy="171.3" r=".51"/>
<circle cx="142.9" cy="171.3" r=".51"/>
<circle cx="165.7" cy="29.1" r=".51"/>
<circle cx="165.7" cy="34.2" r=".51"/>
<circle cx="140.3" cy="105.3" r=".51"/>
<circle cx="145.4" cy="110.3" r=".51"/>
<circle cx="145.4" cy="105.3" r=".51"/>
<circle cx="135.2" cy="105.3" r=".51"/>
<circle cx="203.8" cy="161.1" r=".51"/>
<circle cx="211.4" cy="161.1" r=".51"/>
<circle cx="208.9" cy="161.1" r=".51"/>
<circle cx="338.4" cy="163.7" r=".51"/>
<circle cx="338.4" cy="140.8" r=".51"/>
</g>
<g font-size="7.2" fill="#0dab76">
<text x="178.4" y="250">RobotPatient Baby MainBoard M4</text>
<text x="178.4" y="257.6">Pro Version with</text>
<text x="178.4" y="265.3">Pi Slave board</text>
</g>
<g font-size="4.7" fill="#0dab76">
<text x="302.9" y="245.1">RobotPatient Main Board</text>
<text x="302.9" y="250">with ECG Simulator (Basic)</text>
</g>
<g font-size="3.6" fill="#c90d0c">
<text x="54" y="59.6">USB / Voltage Regulator</text>
<text x="247" y="194.2">Cortex Debug/Program Connector</text>
<text x="299.1" y="256.4">TITLE:</text>
<text x="315.6" y="256.4">BabyMainBoard_Samd51_SPI_2.3.1_fram_pro_jun2022</text>
<text x="299.1" y="264">Document Number:</text>
<text x="386.7" y="264">REV:</text>
<text x="299.1" y="274.2">Date:</text>
<text x="310.5" y="274.2">2/5/23</text>
<text x="321.4" y="274.2">10:56 AM</text>
<text x="370.2" y="274.2">Sheet:</text>
<text x="384.1" y="274.2">1/3</text>
</g>
<g font-size="2.5" fill="#808080">
<text x="160.6" y="29.1">5V</text>
<text x="175.9" y="25.8">U$17</text>
<text x="214" y="29.1">SDA_PI</text>
<text x="160.6" y="34.2">3.3V</text>
<text x="165.8" y="34.2">_PI</text>
<text x="214" y="31.6">SCL_PI</text>
<text x="120" y="44.3" transform="rotate(-90 120 44.3)">3.3V</text>
<text x="130.2" y="44.3" transform="rotate(-90 130.2 44.3)">5V</text>
<text x="208.9" y="46.9">MISO</text>
<text x="208.9" y="44.3">SCK</text>
<text x="208.9" y="49.4">MOSI</text>
<text x="208.9" y="51.9">CS0</text>
<text x="231.8" y="51.9">D15_SS</text>
<text x="117.5" y="54.5" transform="rotate(-90 117.5 54.5)">SJ5</text>
<text x="125.1" y="54.5" transform="rotate(-90 125.1 54.5)">SOLDERJUMPERNC</text>
<text x="127.6" y="54.5" transform="rotate(-90 127.6 54.5)">SJ12</text>
<text x="135.2" y="54.5" transform="rotate(-90 135.2 54.5)">SOLDERJUMPERNC</text>
<text x="211.4" y="59.6">D6_GPIO4_PI</text>
<text x="120" y="64.6" transform="rotate(-90 120 64.6)">3.3V_PI</text>
<text x="130.2" y="64.6" transform="rotate(-90 130.2 64.6)">VIN</text>
<text x="211.4" y="62.1">D9_GPIO17_CPRSTAT</text>
<text x="64.1" y="85" transform="rotate(-90 64.1 85)">VSYS</text>
<text x="160.6" y="85">GND</text>
<text x="175.9" y="90">PI_SMTTOP_WITH_OUTLINE</text>
<text x="124.1" y="96.6">VIN</text>
<text x="138.9" y="98.4">VIN Range: 3.5-6.0V</text>
<text x="147.9" y="101.2">V_REG_AP2112K</text>
<text x="179.9" y="99.2">3.3V</text>
<text x="66.7" y="105.3">VIN_USB</text>
<text x="79.4" y="102.2">F2</text>
<text x="78.6" y="110.3">500mA</text>
<text x="130.5" y="110">C2</text>
<text x="185" y="110">C8</text>
<text x="127.3" y="115">1.0uF</text>
<text x="185" y="115">2.2uF</text>
<text x="198.7" y="115.4">3.3V</text>
<text x="198.7" y="118">RX_D0</text>
<text x="315.6" y="115.4">CSPI0</text>
<text x="333.3" y="115.4">CSPI1</text>
<text x="140.3" y="125.6">GND</text>
<text x="147.9" y="121.8">3.3V</text>
<text x="198.7" y="120.5">TX_D1</text>
<text x="198.7" y="123">MISO_PI</text>
<text x="325.7" y="123">D10/SS</text>
<text x="145.4" y="129.9">AP2112K-3.3V</text>
<text x="181" y="128.1">GND</text>
<text x="198.7" y="130.7">SCK_PI</text>
<text x="198.7" y="128.1">CSPI1</text>
<text x="145.4" y="132.6">----------------</text>
<text x="145.4" y="135.2">Iout (max): 600mA</text>
<text x="145.4" y="137.9">Vin (max): 6.5V</text>
<text x="198.7" y="133.2">MOSI_PI</text>
<text x="51.4" y="138.3" transform="rotate(-90 51.4 138.3)">VSYS</text>
<text x="66.7" y="138.3" transform="rotate(-90 66.7 138.3)">D5_HEALTH_LED</text>
<text x="76.8" y="138.3" transform="rotate(-90 76.8 138.3)">3.3V</text>
<text x="89.5" y="138.3" transform="rotate(-90 89.5 138.3)">D14_HB</text>
<text x="104.8" y="138.3" transform="rotate(-90 104.8 138.3)">D6_SLAVE_LED</text>
<text x="145.4" y="140.6">Vdrop (max): 250mV</text>
<text x="145.4" y="143.2">Iq: 55uA</text>
<text x="198.7" y="138.3">N$1</text>
<text x="313" y="140.8">SDA</text>
<text x="338.4" y="140.8">D12_SDA</text>
<text x="336.9" y="152.3" transform="rotate(-90 336.9 152.3)">R6</text>
<text x="341.7" y="152.3" transform="rotate(-90 341.7 152.3)">4k7</text>
<text x="49.9" y="157.3" transform="rotate(-90 49.9 157.3)">R4</text>
<text x="54.7" y="157.3" transform="rotate(-90 54.7 157.3)">1k</text>
<text x="65.2" y="157.3" transform="rotate(-90 65.2 157.3)">R3</text>
<text x="70" y="157.3" transform="rotate(-90 70 157.3)">330Ω</text>
<text x="75.3" y="157.3" transform="rotate(-90 75.3 157.3)">R2</text>
<text x="80.1" y="157.3" transform="rotate(-90 80.1 157.3)">470Ω</text>
<text x="88" y="157.3" transform="rotate(-90 88 157.3)">R9</text>
<text x="103.3" y="157.3" transform="rotate(-90 103.3 157.3)">R1</text>
<text x="134.2" y="159.6" transform="rotate(-90 134.2 159.6)">3.3V</text>
<text x="208.9" y="156.1">VSYS</text>
<text x="226.7" y="156.1">5V</text>
<text x="328.3" y="156.1">SDA_PI 3.3V</text>
<text x="313" y="163.7">SCL</text>
<text x="338.4" y="163.7">D13_SCL</text>
<text x="55" y="168.3" transform="rotate(-90 55 168.3)">D1</text>
<text x="57.1" y="168.3" transform="rotate(-90 57.1 168.3)">YELLOW</text>
<text x="70.2" y="168.3" transform="rotate(-90 70.2 168.3)">D3</text>
<text x="72.4" y="168.3" transform="rotate(-90 72.4 168.3)">BLUE</text>
<text x="80.4" y="168.3" transform="rotate(-90 80.4 168.3)">D2</text>
<text x="82.5" y="168.3" transform="rotate(-90 82.5 168.3)">GREEN</text>
<text x="93.1" y="168.3" transform="rotate(-90 93.1 168.3)">HB_LED 330Ω</text>
<text x="95.2" y="168.3" transform="rotate(-90 95.2 168.3)">RED</text>
<text x="108.3" y="168.3" transform="rotate(-90 108.3 168.3)">HB_LED1330Ω</text>
<text x="110.5" y="168.3" transform="rotate(-90 110.5 168.3)">ORANGE</text>
<text x="141.4" y="170" transform="rotate(-90 141.4 170)">R19</text>
<text x="146.2" y="170" transform="rotate(-90 146.2 170)">4k7</text>
<text x="146.4" y="170" transform="rotate(-90 146.4 170)">R20</text>
<text x="151.2" y="170" transform="rotate(-90 151.2 170)">4k7</text>
<text x="208.9" y="173.8">GND</text>
<text x="226.7" y="173.8">GND</text>
<text x="336.9" y="172.6" transform="rotate(-90 336.9 172.6)">R5</text>
<text x="341.7" y="172.6" transform="rotate(-90 341.7 172.6)">4k7</text>
<text x="328.3" y="178.9">SCL_PI 3.3V</text>
<text x="48.9" y="181.5">GND</text>
<text x="64.1" y="181.5">GND</text>
<text x="74.3" y="181.5">GND</text>
<text x="87" y="181.5">GND</text>
<text x="102.2" y="181.5">GND</text>
<text x="246" y="195.7">3.3V</text>
<text x="252.1" y="199">JP5</text>
<text x="244.5" y="219.6">GND</text>
<text x="252.1" y="216.5">CORTEX_DEBUGPTH</text>
</g>
<g font-size="2.5" fill="#0dab76">
<text x="237.3" y="98.9">Simulator Brain (Main Microcontroller)</text>
<text x="140.3" y="156.1">Pull-ups</text>
<text x="305.4" y="265.1">http://www.mosaic-industries.com/embedded-systems/microcontroller-projects/</text>
<text x="305.4" y="267.8">electronic-circuits/push-button-switch-turn-on/switching-battery-power#figx1</text>
<text x="178.4" y="270.3">https://github.com/BriscoeTech/Arduino-FreeRTOS-SAMD51</text>
</g>
<g font-size="2.1" fill="#808080">
<text x="171.7" y="28.7">P$2</text>
<text x="178.2" y="29.8">5V</text>
<text x="194.5" y="29.8">SDA</text>
<text x="201.6" y="28.7">P$3</text>
<text x="171.7" y="33.8">P$1</text>
<text x="171.7" y="31.3">P$4</text>
<text x="178.2" y="34.9">3.3V</text>
<text x="178.2" y="32.4">5V</text>
<text x="194.8" y="32.4">SCL</text>
<text x="201.6" y="31.3">P$5</text>
<text x="170.5" y="36.3">P$17</text>
<text x="170.5" y="41.4">P$29</text>
<text x="178.2" y="37.5">3.3V</text>
<text x="194.5" y="37.5">TXO</text>
<text x="195.4" y="40">RXI</text>
<text x="201.6" y="38.9">P$10</text>
<text x="201.6" y="36.3">P$8</text>
<text x="170.5" y="44">P$31</text>
<text x="170.5" y="46.5">P$32</text>
<text x="178.2" y="42.5">GP5</text>
<text x="178.2" y="45.1">GP6</text>
<text x="178.2" y="47.6">GP12</text>
<text x="193.4" y="45.1">SCLK</text>
<text x="193.5" y="47.6">MISO</text>
<text x="201.6" y="46.5">P$21</text>
<text x="201.6" y="44">P$23</text>
<text x="170.5" y="49">P$33</text>
<text x="170.5" y="51.6">P$36</text>
<text x="178.2" y="50.2">GP13</text>
<text x="178.2" y="52.7">GP16</text>
<text x="193.5" y="50.2">MOSI</text>
<text x="194.8" y="52.7">CE0</text>
<text x="201.6" y="49">P$19</text>
<text x="201.6" y="51.6">P$24</text>
<text x="170.5" y="54.1">P$35</text>
<text x="170.5" y="56.7">P$38</text>
<text x="170.5" y="59.2">P$40</text>
<text x="178.2" y="55.2">GP19</text>
<text x="178.2" y="57.8">GP20</text>
<text x="194.8" y="55.2">CE1</text>
<text x="201.6" y="59.2">P$7</text>
<text x="201.6" y="54.1">P$26</text>
<text x="170.5" y="61.7">P$37</text>
<text x="178.2" y="62.9">GP26</text>
<text x="178.2" y="60.3">GP21</text>
<text x="192.3" y="65.4">GP18#</text>
<text x="193.5" y="62.9">GP17</text>
<text x="194.7" y="60.3">GP4</text>
<text x="201.6" y="61.7">P$11</text>
<text x="201.6" y="64.3">P$12</text>
<text x="170.5" y="71.9">P$14</text>
<text x="171.7" y="69.4">P$9</text>
<text x="171.7" y="66.8">P$6</text>
<text x="178.2" y="70.5">GND</text>
<text x="178.2" y="67.9">GND</text>
<text x="193.5" y="67.9">GP22</text>
<text x="193.5" y="70.5">GP23</text>
<text x="201.6" y="66.8">P$15</text>
<text x="201.6" y="71.9">P$18</text>
<text x="201.6" y="69.4">P$16</text>
<text x="170.5" y="77">P$25</text>
<text x="170.5" y="74.4">P$20</text>
<text x="178.2" y="75.6">GND</text>
<text x="178.2" y="73">GND</text>
<text x="193.5" y="75.6">GP25</text>
<text x="193.5" y="73">GP24</text>
<text x="201.6" y="77">P$13</text>
<text x="201.6" y="74.4">P$22</text>
<text x="170.5" y="79.5">P$30</text>
<text x="170.5" y="82.1">P$34</text>
<text x="178.2" y="78.1">GND</text>
<text x="178.2" y="80.6">GND</text>
<text x="178.2" y="83.2">GND</text>
<text x="192.7" y="83.2">ID_SD</text>
<text x="193.5" y="78.1">GP27</text>
<text x="201.6" y="82.1">P$27</text>
<text x="170.5" y="84.6">P$39</text>
<text x="178.2" y="85.7">GND</text>
<text x="192.7" y="85.7">ID_SC</text>
<text x="201.6" y="84.6">P$28</text>
<text x="150.3" y="106">IN OUT</text>
<text x="150.3" y="111.1">EN</text>
<text x="150.3" y="116.2">GNDNC</text>
<text x="250.5" y="201.4">1</text>
<text x="250.5" y="204">3</text>
<text x="254.4" y="202.5">VCC</text>
<text x="265.3" y="202.5">SWDIO/TMS</text>
<text x="280.4" y="204">4</text>
<text x="280.4" y="201.4">2</text>
<text x="250.5" y="206.5">5</text>
<text x="250.5" y="209">7</text>
<text x="254.4" y="205.1">GND</text>
<text x="254.4" y="207.6">GND</text>
<text x="263.7" y="205.1">SWDCLK/TCK</text>
<text x="267.5" y="207.6">SWO/TDO</text>
<text x="280.4" y="209">8</text>
<text x="280.4" y="206.5">6</text>
<text x="250.5" y="211.6">9</text>
<text x="254.4" y="210.2">KEY</text>
<text x="254.4" y="212.7">GNDDTCT</text>
<text x="269" y="212.7">NRESET</text>
<text x="270.5" y="210.2">NC/TDI</text>
<text x="280.4" y="211.6">10</text>
</g>
<g font-size="1.8" fill="#808080">
<text x="286.4" y="202.4">SWDIO/2.4E</text>
<text x="286.4" y="204.9">SWCLK/2.4E</text>
<text x="286.4" y="212.6">RESET/2.1B</text>
</g>
<g font-size="1.8" fill="#c90d0c">
<text x="74.9" y="216.7">SensorHub</text>
<text x="76.7" y="218.6">outline</text>
<text x="87.6" y="216.7">SensorHub</text>
<text x="89.4" y="218.6">outline</text>
</g>
</svg>
